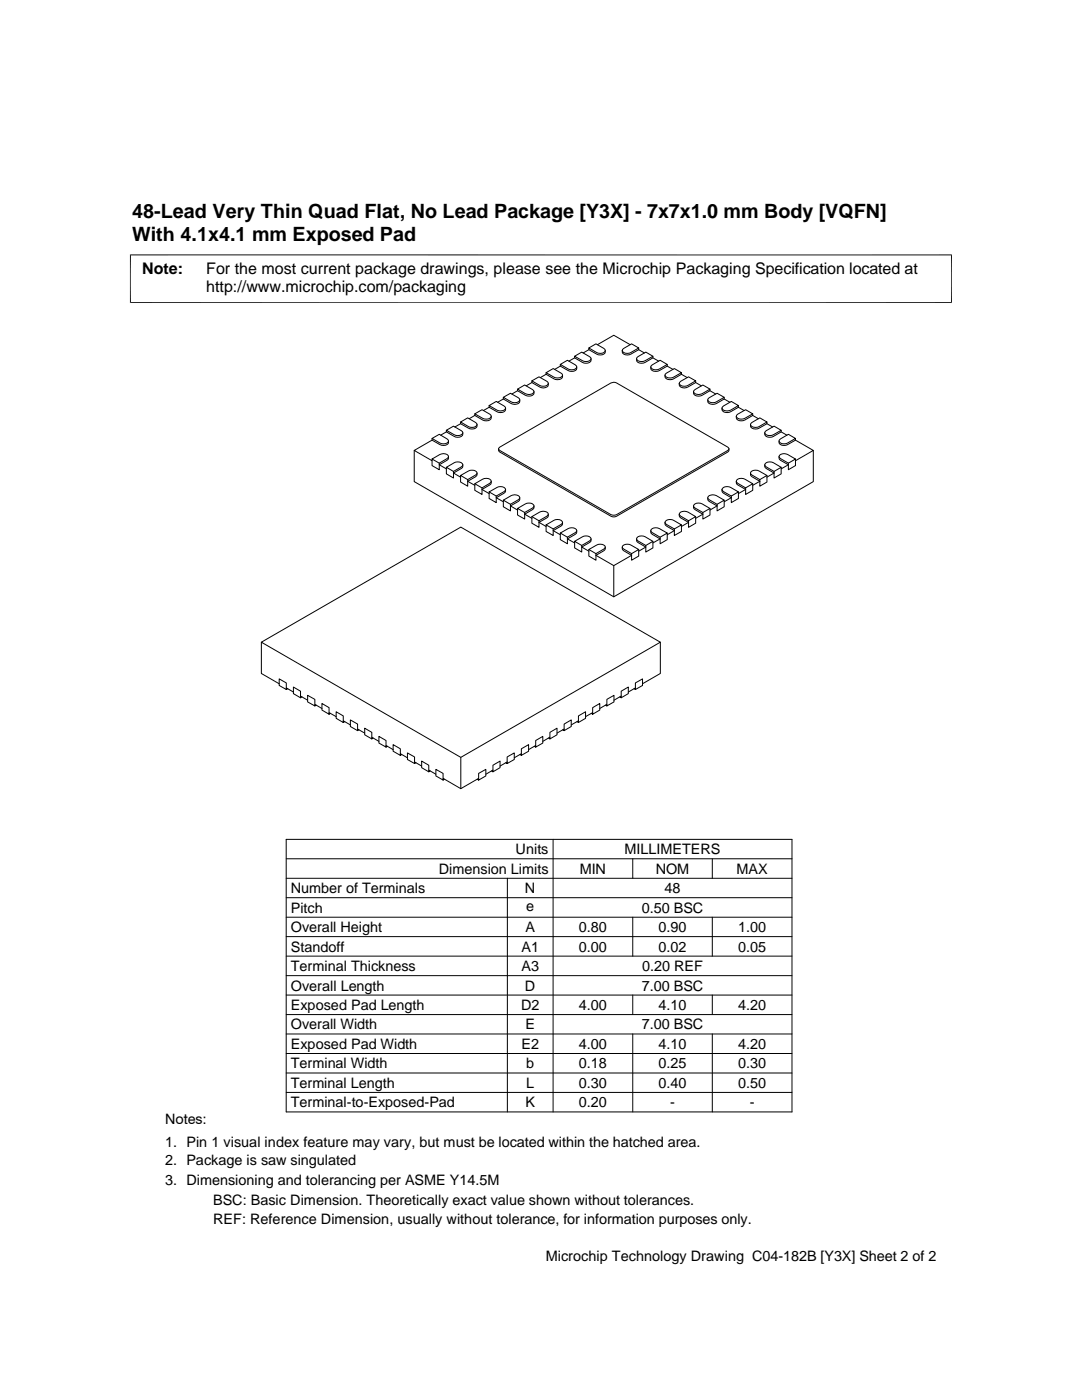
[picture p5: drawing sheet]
<svg xmlns="http://www.w3.org/2000/svg" width="216mm" height="279mm" viewBox="0 0 216 279" stroke-linecap="round" stroke-linejoin="round" font-family="sans-serif">
<g fill="none" stroke="#000" stroke-width=".2">
<path d="M26 50.8v9.7M189.9 50.8v9.7M189.9 50.9h-164M25.9 60.4h164M100.4 79.3v.3l1.6 .9a1.2 1.2 0 0 0 1.7-.4v-.3M100.4 79.3l1.5-.8 1.5 .9 .3 .4a1.18 1.18 0 0 1-1.7 .4zM100.4 79.6l-1.1 .7M103.3 77.7v.3l1.5 .9a1.18 1.18 0 0 0 1.8-.4v-.4M103.3 77.7l1.4-.9 1.6 .9 .3 .4a1.2 1.2 0 0 1-1.8 .5zM103.3 78l-1.1 .6M106.1 76v.3l1.6 .9a1.2 1.2 0 0 0 1.7-.4v-.3M106.1 76l1.4-.8 1.6 .9 .3 .4a1.2 1.2 0 0 1-1.7 .4z"/>
<path d="M106.1 76.3l-1.1 .7M109 74.4v.3l1.5 .9a1.18 1.18 0 0 0 1.7-.4v-.3M109 74.4l1.4-.8 1.6 .9 .2 .4a1.18 1.18 0 0 1-1.7 .4zM109 74.7l-1.2 .7M111.8 72.7v.4l1.6 .9a1.18 1.18 0 0 0 1.7-.4v-.4M111.8 72.7l1.4-.8 1.6 .9 .3 .4a1.16 1.16 0 0 1-1.7 .4zM111.8 73.1l-1.1 .6M114.7 71.1v.3l1.5 .9a1.18 1.18 0 0 0 1.7-.4v-.3M114.7 71.1l1.4-.8 1.5 .9 .3 .4a1.2 1.2 0 0 1-1.7 .4zM114.7 71.4l-1.2 .7M117.5 69.4v.4l1.6 .9a1.18 1.18 0 0 0 1.7-.4v-.4M117.5 69.4l1.4-.8 1.6 .9 .3 .4a1.16 1.16 0 0 1-1.7 .5z"/>
<path d="M117.5 69.8l-1.1 .6M119.2 68.8l3.3-1.9 3.3 1.9M124.2 69.7l1.8-1.1 1.4 .8-1.5 1a1.18 1.18 0 0 1-1.7-.5zM127.1 71.4l1.8-1.1 1.4 .8-1.6 .9a1.18 1.18 0 0 1-1.7-.4zM127.4 69.8l1.2 .6M127.4 69.4v.4l-1.5 .9a1.2 1.2 0 0 1-1.7-.4v-.4M129.9 73l1.8-1.1 1.4 .8-1.5 .9a1.16 1.16 0 0 1-1.7-.4zM130.3 71.4l1.1 .7M130.3 71.1v.3l-1.6 .9a1.16 1.16 0 0 1-1.7-.4v-.3M132.8 74.7l1.8-1.1 1.4 .8-1.6 .9a1.2 1.2 0 0 1-1.7-.4zM133.1 73.1l1.2 .6M133.1 72.7v.4l-1.5 .9a1.18 1.18 0 0 1-1.7-.4v-.4"/>
<path d="M135.6 76.3l1.8-1.1 1.4 .8-1.5 .9a1.21 1.21 0 0 1-1.8-.4zM136 74.7l1.1 .7M136 74.4v.3l-1.6 .9a1.2 1.2 0 0 1-1.7-.4v-.3M138.5 78l1.8-1.2 1.4 .9-1.6 .9a1.2 1.2 0 0 1-1.7-.5zM138.8 76.3l1.2 .7M138.8 76v.3l-1.5 .9a1.21 1.21 0 0 1-1.8-.4v-.3M141.3 79.6l1.8-1.1 1.4 .8-1.6 .9a1.2 1.2 0 0 1-1.7-.4zM141.7 77.7v.3l-1.6 .9a1.18 1.18 0 0 1-1.7-.4v-.4M141.7 78l1.1 .6M144.5 79.6l1.1 .7M144.5 79.3v.3l-1.6 .9a1.22 1.22 0 0 1-1.7-.4v-.3M82.7 89.9v6.2l39.8 23 39.8-23v-6.2"/>
<path d="M86.2 87.8l-3.5 2.1 3.5 2M86.2 91.6v1.3l1.5 .8v-1.3M86.2 91.6l1.6-.9a1.2 1.2 0 0 1 1.7 .4l-.3 .4-1.5 .9zM86.2 87.5l1.5-.8 1.5 .9 .3 .4a1.18 1.18 0 0 1-1.7 .4zM86.2 87.5v.3l1.6 .9a1.18 1.18 0 0 0 1.7-.4v-.3M89.1 85.9v.3l1.5 .9a1.18 1.18 0 0 0 1.8-.4v-.3M89.1 85.9l1.4-.9 1.6 1 .3 .4a1.2 1.2 0 0 1-1.8 .4zM89.1 93.3v1.3l1.4 .8v-1.3M89.1 93.3l1.5-.9a1.2 1.2 0 0 1 1.8 .4l-.3 .4-1.6 .9zM89.1 86.2l-1.2 .6M89.5 91.1l-.1 .6-.2 .2-1.5 .9 1.4 .8M91.9 84.2v.4l1.6 .8a1.18 1.18 0 0 0 1.7-.4v-.3"/>
<path d="M91.9 84.2l1.4-.8 1.6 .9 .3 .4a1.16 1.16 0 0 1-1.7 .4zM91.9 94.9v1.3l1.4 .8v-1.3M91.9 94.9l1.6-.9a1.18 1.18 0 0 1 1.7 .4l-.3 .4-1.6 .9zM91.9 84.6l-1.1 .6M92.4 92.8l-.1 .5-1.8 1.1 1.4 .8M94.7 82.6v.3l1.6 .9a1.16 1.16 0 0 0 1.7-.4v-.3M94.7 82.6l1.5-.8 1.5 .9 .3 .4a1.18 1.18 0 0 1-1.7 .4zM94.7 96.5v1.4l1.5 .8v-1.3M94.7 96.5l1.6-.9a1.16 1.16 0 0 1 1.7 .5l-.3 .4-1.5 .9zM94.7 82.9l-1.1 .7M95.2 94.4l-.1 .5-.2 .2-1.6 1 1.4 .8M97.6 80.9v.4l1.6 .9a1.2 1.2 0 0 0 1.7-.4v-.4"/>
<path d="M97.6 80.9l1.4-.8 1.6 .9 .3 .4a1.22 1.22 0 0 1-1.7 .5zM97.6 81.3l-1.1 .6M97.6 98.2v1.3l1.4 .8v-1.3M97.6 98.2l1.6-.9a1.2 1.2 0 0 1 1.7 .4l-.3 .4-1.6 .9zM98 96.1v.5l-1.8 1.1 1.4 .8M99.5 89.6v.3l.2 .3 22.2 12.8 .6 .2 .5-.2 22.2-12.8 .3-.3v-.3M99.7 89.2l22.2-12.8 .6-.1 .5 .1 22.2 12.8 .3 .4-.3 .3-22.2 12.8-.5 .1-.6-.1-22.2-12.8-.2-.3zM100.4 99.8v1.3l1.5 .9v-1.4M100.4 99.8l1.6-.9a1.2 1.2 0 0 1 1.7 .4l-.3 .4-1.5 .9zM100.9 97.7l-.1 .5-.2 .2-1.6 .9 1.4 .8M103.7 99.3v.6l-.3 .2-1.5 .9 1.4 .8M141.2 99.3l.1 .6 .2 .2 1.6 .9-1.4 .8"/>
<path d="M141.3 99.1a1.43 1.43 0 0 1 1.6-.2l1.6 .9-1.4 .8-1.6-.9-.2-.2zM144.1 97.7v.3l.3 .4 1.5 .9-1.4 .8M144.1 81.2l1.8-1.1 1.4 .8-1.5 1a1.24 1.24 0 0 1-1.7-.5zM144.4 97.3a1.61 1.61 0 0 1 1.4 0l1.5 .9-1.4 .8-1.8-1.1v-.2zM144.5 99.8v1.3l-1.4 .9v-1.4M146.9 96.1l.1 .5 1.8 1.1-1.5 .8M147 95.8a1.32 1.32 0 0 1 1.6-.2l1.6 .9-1.4 .9-1.6-.9-.2-.3zM147 82.9l1.8-1.1 1.4 .8-1.6 .9a1.18 1.18 0 0 1-1.7-.4zM147.3 81.3l1.2 .6M147.3 98.2v1.3l-1.4 .8v-1.3M147.3 80.9v.4l-1.5 .9a1.08 1.08 0 0 1-1.7-.8M149.8 94.4v.5l.3 .2 1.5 1-1.4 .8"/>
<path d="M149.8 94.2a1.39 1.39 0 0 1 1.7-.2l1.5 .9-1.4 .8-1.8-1.1zM149.8 84.5l1.8-1.1 1.4 .8-1.5 .9a1.18 1.18 0 0 1-1.7-.4zM150.2 96.5v1.4l-1.4 .8v-1.3M150.2 82.9l1.1 .7M150.2 82.6v.3l-1.6 .9a1.16 1.16 0 0 1-1.7-.4v-.3M152.6 92.8v.3l.3 .4 1.6 .9-1.5 .8M152.7 86.1l1.8-1.1 1.4 .9-1.6 .9a1.21 1.21 0 0 1-1.7-.4zM152.9 92.4a1.61 1.61 0 0 1 1.4 0l1.6 .9-1.4 .8-1.8-1.1-.1-.2zM153 94.9v1.3l-1.4 .8v-1.3M153 84.6l1.2 .6M153 84.2v.4l-1.5 .8a1.2 1.2 0 0 1-1.7-.4v-.3M155.4 91.1l.1 .6 .2 .2 1.6 .9-1.4 .8"/>
<path d="M155.5 90.9a1.4 1.4 0 0 1 1.7-.2l1.5 .9-1.4 .8-1.6-.9-.2-.2zM155.5 87.8l1.8-1.1 1.4 .8-1.5 .9a1.18 1.18 0 0 1-1.8-.4zM155.9 93.3v1.3l-1.4 .8v-1.3M155.9 86.2l1.1 .6M155.9 85.9v.3l-1.6 .9a1.08 1.08 0 0 1-1.7-.7M158.7 87.8l3.6 2.1-3.6 2M158.7 91.6v1.3l-1.4 .8v-1.3M158.7 87.5v.3l-1.5 .9a1.18 1.18 0 0 1-1.8-.4v-.3M103.3 101.5v1.3l1.4 .8v-1.3M103.3 101.5l1.5-.9a1.18 1.18 0 0 1 1.8 .4l-.3 .4-1.6 .9zM106.1 103.1v1.3l1.4 .8v-1.3M106.1 103.1l1.6-.9a1.22 1.22 0 0 1 1.7 .4l-.3 .4-1.6 .9z"/>
<path d="M106.6 101l-.1 .5-.2 .2-1.6 .9 1.4 .8M109 104.8v1.3l1.4 .8v-1.3M109 104.8l1.5-1a1.18 1.18 0 0 1 1.7 .4l-.2 .5-1.6 .9zM109.4 102.6l-.1 .5-.2 .3-1.6 .8 1.5 .9M111.8 106.4v1.3l1.4 .8v-1.3M111.8 106.4l1.6-.9a1.18 1.18 0 0 1 1.7 .4l-.3 .4-1.6 .9zM112.2 104.2v.6l-.2 .2-1.6 .9 1.4 .8M114.7 108v1.3l1.4 .9v-1.3M114.7 108l1.5-.9a1.18 1.18 0 0 1 1.7 .4l-.3 .5-1.5 .9zM115.1 105.9l-.1 .5-.2 .2-1.6 .9 1.5 .9M117.5 109.7v1.3l1.4 .8v-1.3M117.5 109.7l1.6-.9a1.18 1.18 0 0 1 1.7 .4l-.3 .4-1.6 .9z"/>
<path d="M117.9 107.5v.6l-1.8 1.1 1.4 .8M120.8 109.2l-.1 .5-.2 .2-1.6 .9 3.6 2.1v6.2M124.2 109.2v.5l.3 .2 1.5 .9-3.5 2.1M124.2 109a1.39 1.39 0 0 1 1.7-.2l1.5 .9-1.4 .8-1.8-1.1zM127 107.5l.1 .6 .2 .2 1.6 .9-1.5 .8M127.3 107.1a1.61 1.61 0 0 1 1.4 0l1.6 .9-1.4 .9-1.8-1.2v-.4zM127.4 109.7v1.3l-1.4 .8v-1.3M129.9 105.9v.5l.3 .2 1.5 .9-1.4 .9M129.9 105.7a1.37 1.37 0 0 1 1.7-.2l1.5 .9-1.4 .8-1.8-1.1zM130.3 108v1.3l-1.4 .9v-1.3M132.7 104.2l.1 .6 .2 .2 1.6 .9-1.5 .8M132.8 104.1a1.35 1.35 0 0 1 1.6-.3l1.6 1-1.4 .8-1.6-.9-.2-.2z"/>
<path d="M133.1 106.4v1.3l-1.4 .8v-1.3M135.5 102.6l.1 .5 .2 .3 1.6 .8-1.4 .9M135.8 102.2a1.61 1.61 0 0 1 1.5 0l1.5 .9-1.4 .8-1.8-1.1-.1-.2zM136 104.8v1.3l-1.4 .8v-1.3M138.4 101l.1 .5 .2 .2 1.6 .9-1.5 .8M138.5 100.8a1.32 1.32 0 0 1 1.6-.2l1.6 .9-1.4 .8-1.6-.9-.2-.2zM138.8 103.1v1.3l-1.4 .8v-1.3M141.7 101.5v1.3l-1.4 .8v-1.3M52.2 128.2l39.7-23 39.9 23-39.9 23zM52.2 128.2v6.2l3.5 2.1M57.1 137.3l1.4 .8M57.4 137.5l-.3 .1-1.4-.8v-1.3l1.4 .8v1.3"/>
<path d="M60 138.9l1.4 .8M60.3 139.1l-.3 .2-1.5-.9v-1.3l1.5 .8v1.4M123.7 139.1l.3 .2 1.4-.9v-1.3l-1.4 .8v1.4M124 138.9l-1.5 .8M126.5 137.5l.3 .1 1.4-.8v-1.3l-1.4 .8v1.3M126.8 137.3l-1.4 .8M131.8 128.2v6.2l-3.6 2.1M62.8 140.6l1.4 .8M63.1 140.7l-.3 .2-1.4-.8v-1.3l1.4 .8v1.3M65.7 142.2l1.4 .8M65.9 142.4l-.2 .1-1.5-.8v-1.3l1.5 .8v1.3M68.5 143.8l1.4 .9"/>
<path d="M68.8 144l-.3 .2-1.4-.8v-1.4l1.4 .9v1.3M71.4 145.5l1.4 .8M71.6 145.6l-.2 .2-1.5-.8v-1.3l1.5 .8v1.3M74.2 147.1l1.4 .9M74.5 147.3l-.3 .2-1.4-.9v-1.3l1.4 .9v1.3M77 148.8l1.4 .8M77.3 148.9l-.3 .2-1.4-.8v-1.3l1.4 .8v1.3M79.9 150.4l1.4 .8M80.2 150.6l-.3 .1-1.5-.8v-1.3l1.5 .8v1.3M82.7 152.1l1.4 .8M83 152.2l-.3 .2-1.4-.8v-1.3l1.4 .8v1.3M85.6 153.7l1.4 .8"/>
<path d="M85.9 153.9l-.3 .1-1.5-.8v-1.3l1.5 .8v1.3M88.4 155.3l3.5 2.1 3.6-2.1M88.7 155.5l-.3 .2-1.4-.8v-1.4l1.4 .8v1.4M91.9 151.2v6.2M95.2 155.5l.3 .2 1.4-.8v-1.4l-1.4 .8v1.4M98.1 153.9l.3 .1 1.4-.8v-1.3l-1.4 .8v1.3M98.4 153.7l-1.5 .8M100.9 152.2l.3 .2 1.4-.8v-1.3l-1.4 .8v1.3M101.2 152.1l-1.4 .8M103.8 150.6l.2 .1 1.5-.8v-1.3l-1.5 .8v1.3M104 150.4l-1.4 .8M106.6 148.9l.3 .2 1.4-.8v-1.3l-1.4 .8v1.3"/>
<path d="M106.9 148.8l-1.4 .8M109.5 147.3l.2 .2 1.4-.9v-1.3l-1.4 .9v1.3M109.7 147.1l-1.4 .9M112.3 145.6l.3 .2 1.4-.8v-1.3l-1.4 .8v1.3M112.6 145.5l-1.5 .8M115.1 144l.3 .2 1.4-.8v-1.4l-1.4 .9v1.3M115.4 143.8l-1.4 .9M118 142.4l.3 .1 1.4-.8v-1.3l-1.4 .8v1.3M118.3 142.2l-1.5 .8M120.8 140.7l.3 .2 1.4-.8v-1.3l-1.4 .8v1.3M121.1 140.6l-1.4 .8M57.1 179.2h100.9"/>
<path d="M57.1 175.3h100.9M57.1 171.4h100.9M57.1 167.5h100.9v54.4h-100.9zM101.2 175.3v46.6M110.4 167.5v54.4M126.3 171.4v3.9M142.1 171.4v3.9M57.1 186.9h100.9M57.1 183h100.9M57.1 198.6h100.9M57.1 194.7h100.9M57.1 190.8h100.9"/>
<path d="M126.3 183v7.8M126.3 198.6v3.9M142.1 183v7.8M142.1 198.6v3.9M57.1 214.1h100.9M57.1 206.4h100.9M57.1 202.5h100.9M57.1 210.2h100.9M57.1 218h100.9M126.3 206.4v15.5M142.1 206.4v15.5"/>
</g>
<g font-size="3.9">
<text x="26.4" y="43.5">48-Lead Very Thin Quad Flat, No Lead Package [Y3X] - 7x7x1.0 mm Body [VQFN]</text>
<text x="26.4" y="48">With 4.1x4.1 mm Exposed Pad</text>
</g>
<g font-size="3.2">
<text x="28.4" y="54.6">Note:</text>
<text x="41.1" y="58.3">http://www.microchip.com/packaging</text>
<text x="41.1" y="54.6">For the most current package drawings, please see the Microchip Packaging Specification located at</text>
</g>
<g font-size="2.9">
<text x="102.9" y="170.5">Units</text>
<text x="124.6" y="170.5">MILLIMETERS</text>
<text x="58" y="178.2">Number of Terminals</text>
<text x="87.6" y="174.4">Dimension Limits</text>
<text x="104.8" y="178.2">N</text>
<text x="115.7" y="174.4">MIN</text>
<text x="130.8" y="174.4">NOM</text>
<text x="132.6" y="178.2">48</text>
<text x="147" y="174.4">MAX</text>
<text x="58" y="182.1">Pitch</text>
<text x="105" y="181.8">e</text>
<text x="128" y="182.1">0.50 BSC</text>
<text x="58" y="186">Overall Height</text>
<text x="58" y="189.9">Standoff</text>
<text x="104.1" y="189.9">A1</text>
<text x="104.8" y="186">A</text>
<text x="115.5" y="186">0.80</text>
<text x="115.5" y="189.9">0.00</text>
<text x="131.4" y="186">0.90</text>
<text x="131.4" y="189.9">0.02</text>
<text x="147.3" y="186">1.00</text>
<text x="147.3" y="189.9">0.05</text>
<text x="58" y="193.8">Terminal Thickness</text>
<text x="58" y="197.7">Overall Length</text>
<text x="104.1" y="193.8">A3</text>
<text x="104.8" y="197.7">D</text>
<text x="128" y="197.7">7.00 BSC</text>
<text x="128.1" y="193.8">0.20 REF</text>
<text x="58" y="201.6">Exposed Pad Length</text>
<text x="104" y="201.6">D2</text>
<text x="115.5" y="201.6">4.00</text>
<text x="131.4" y="201.6">4.10</text>
<text x="147.3" y="201.6">4.20</text>
<text x="58" y="205.4">Overall Width</text>
<text x="58" y="209.3">Exposed Pad Width</text>
<text x="104" y="209.3">E2</text>
<text x="104.8" y="205.4">E</text>
<text x="115.5" y="209.3">4.00</text>
<text x="128" y="205.4">7.00 BSC</text>
<text x="131.4" y="209.3">4.10</text>
<text x="147.3" y="209.3">4.20</text>
<text x="58" y="213.2">Terminal Width</text>
<text x="105" y="213.2">b</text>
<text x="115.5" y="213.2">0.18</text>
<text x="131.4" y="213.2">0.25</text>
<text x="147.3" y="213.2">0.30</text>
<text x="58" y="217.1">Terminal Length</text>
<text x="58" y="221">Terminal-to-Exposed-Pad</text>
<text x="104.8" y="221">K</text>
<text x="105" y="217.1">L</text>
<text x="115.5" y="217.1">0.30</text>
<text x="115.5" y="221">0.20</text>
<text x="131.4" y="217.1">0.40</text>
<text x="133.7" y="221">-</text>
<text x="147.3" y="217.1">0.50</text>
<text x="149.6" y="221">-</text>
<text x="32.9" y="224.3">Notes:</text>
<text x="32.9" y="228.9">1. Pin 1 visual index feature may vary, but must be located within the hatched area.</text>
<text x="32.9" y="232.6">2. Package is saw singulated</text>
<text x="32.9" y="236.5">3. Dimensioning and tolerancing per ASME Y14.5M</text>
<text x="42.5" y="244.3">REF: Reference Dimension, usually without tolerance, for information purposes only.</text>
<text x="42.5" y="240.6">BSC: Basic Dimension. Theoretically exact value shown without tolerances.</text>
<text x="108.9" y="251.7">Microchip Technology Drawing C04-182B [Y3X] Sheet 2 of 2</text>
</g>
</svg>
